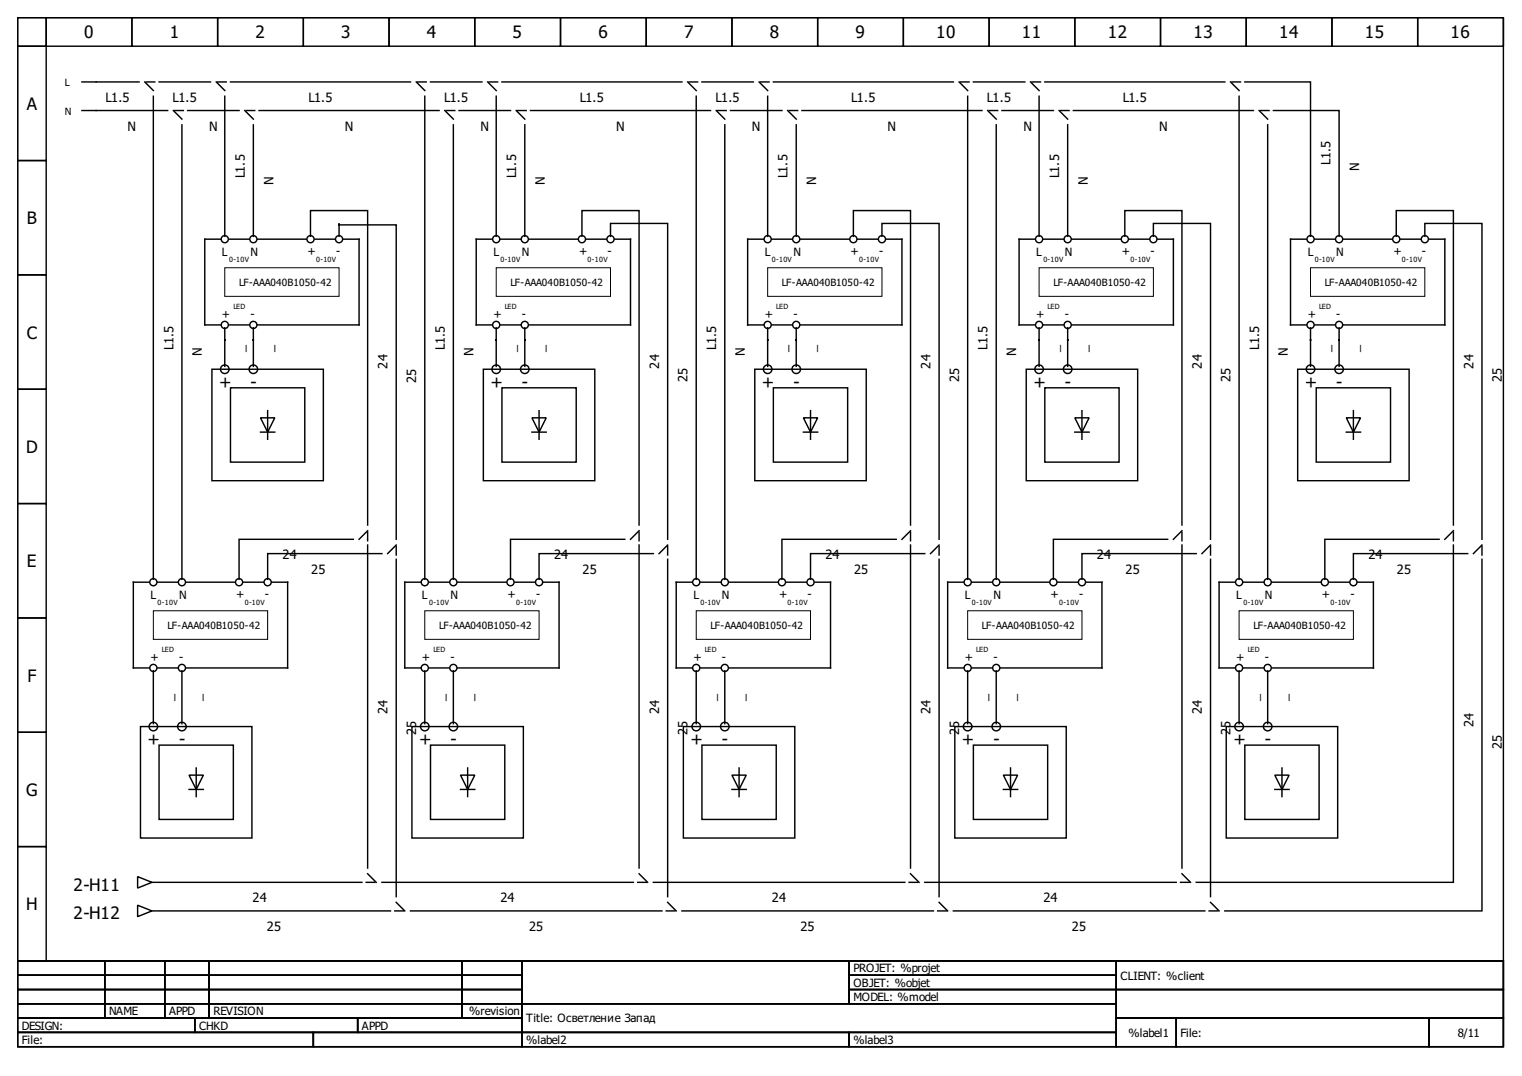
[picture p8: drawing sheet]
<svg xmlns="http://www.w3.org/2000/svg" width="297mm" height="210mm" viewBox="0 0 297 210" stroke-linecap="round" stroke-linejoin="round" font-family="sans-serif">
<g fill="none" stroke="#000" stroke-width=".28">
<path d="M3.4 3.4h290v184.1h-290zM3.4 3.4h5.6v5.6h-5.6zM3.4 9h5.6v22.3h-5.6zM9 3.4h16.7v5.6h-16.7zM16 16h11.1M25.7 3.4h16.8v5.6h-16.8zM28.3 16l1.6 1.7M28.5 16h1.7M29.9 18.8v94.2M31 16h10.1M42.2 16l1.7 1.7M42.5 3.4h16.7v5.6h-16.7z"/>
<path d="M42.5 16h1.6M43.9 18.8v27.3M45 16h35.1M59.2 3.4h16.7v5.6h-16.7zM75.9 3.4h16.8v5.6h-16.8zM81.2 16l1.7 1.7M81.5 16h1.7M82.9 18.8v94.2M84 16h10.1M92.7 3.4h16.7v5.6h-16.7zM95.2 16l1.6 1.7M95.4 16h1.7"/>
<path d="M96.8 18.8v27.3M98 16h35.1M109.4 3.4h16.7v5.6h-16.7zM126.1 3.4h16.7v5.6h-16.7zM134.2 16l1.7 1.7M134.5 16h1.7M135.9 18.8v94.2M137 16h10M142.8 3.4h16.8v5.6h-16.8zM148.1 16l1.7 1.7M148.4 16h1.7M149.8 18.8v27.3"/>
<path d="M150.9 16h35.2M159.6 3.4h16.7v5.6h-16.7zM176.3 3.4h16.7v5.6h-16.7zM187.2 16l1.7 1.7M187.5 16h1.6M188.9 18.8v94.2M190 16h10M193 3.4h16.8v5.6h-16.8zM201.1 16l1.7 1.7M201.4 16h1.7M202.8 18.8v27.3M203.9 16h35.1"/>
<path d="M209.8 3.4h16.7v5.6h-16.7zM226.5 3.4h16.7v5.6h-16.7zM240.2 16l1.6 1.7M240.4 16h1.7M241.8 18.8v94.2M242.9 16h12.9v30.1M243.2 3.4h16.8v5.6h-16.8zM260 3.4h16.7v5.6h-16.7zM276.7 3.4h16.7v5.6h-16.7zM3.4 31.3h5.6v22.3h-5.6zM16 21.6h16.7M33.8 21.6l1.7 1.6"/>
<path d="M34.1 21.6h1.7M35.5 24.4v88.6M36.6 21.6h10.1M47.8 21.6l1.6 1.6M48.1 21.6h1.6M49.4 24.4v21.7M50.6 21.6h35.1M86.8 21.6l1.7 1.6M87.1 21.6h1.7M88.5 24.4v88.6M89.6 21.6h10M100.7 21.6l1.7 1.6"/>
<path d="M101 21.6h1.7M102.4 24.4v21.7M103.5 21.6h35.2M139.8 21.6l1.7 1.6M140.1 21.6h1.6M141.5 24.4v88.6M142.6 21.6h10M153.7 21.6l1.7 1.6M154 21.6h1.7M155.4 24.4v21.7M156.5 21.6h35.1M192.8 21.6l1.6 1.6"/>
<path d="M193 21.6h1.7M194.4 24.4v88.6M195.5 21.6h10.1M206.7 21.6l1.7 1.6M207 21.6h1.6M208.4 24.4v21.7M209.5 21.6h35.1M245.7 21.6l1.7 1.6M246 21.6h1.7M247.4 24.4v88.6M248.5 21.6h12.8v24.5M3.4 53.6h5.6v22.3h-5.6z"/>
<path d="M43 46.7h-3v16.7h3M44.7 46.7h3.9M50.3 46.7h9.5M60.6 46.1v-5h11.1v61.3M61.4 46.7h3.9M66.2 46.1v-2.5v.3h11.1v61.3M67 46.7h3.1v16.7h-19.8M96 46.7h-3.1v16.7h3.1M97.7 46.7h3.9M103.3 46.7h9.4M113.6 46.1v-5h11.1v61.3M114.4 46.7h3.9"/>
<path d="M119.1 46.1v-2.5h11.2v61.6M120 46.7h3.1v16.7h-19.8M149 46.7h-3.1v16.7h3.1M150.7 46.7h3.9M156.2 46.7h9.5M166.5 46.1v-5h11.2v61.3M167.4 46.7h3.9M172.1 46.1v-2.5h11.2v61.6M173 46.7h3v16.7h-19.8M202 46.7h-3.1v16.7h3.1M203.6 46.7h3.9M209.2 46.7h9.5"/>
<path d="M219.5 46.1v-5h11.2v61.3M220.4 46.7h3.9M225.1 46.1v-2.5h11.2v61.6M225.9 46.7h3.1v16.7h-19.8M254.9 46.7h-3v16.7h3M256.6 46.7h3.9M262.2 46.7h9.5M272.5 46.1v-5h11.2v61.3M273.3 46.7h3.9M278.1 46.1v-2.5h11.1v61.6M278.9 46.7h3.1v16.7h-19.8M3.4 75.9h5.6v22.3h-5.6z"/>
<path d="M41.4 72h21.7v21.8h-21.7zM43.9 63.9v7.6M44.7 63.4h3.9M45 75.7h14.5v14.5h-14.5zM49.4 63.9v7.6M94.3 72h21.8v21.8h-21.8zM96.8 63.9v7.6M97.7 63.4h3.9M98 75.7h14.5v14.5h-14.5zM102.4 63.9v7.6M147.3 72h21.8v21.8h-21.8zM149.8 63.9v7.6"/>
<path d="M150.7 63.4h3.9M150.9 75.7h14.5v14.5h-14.5zM155.4 63.9v7.6M200.3 72h21.7v21.8h-21.7zM202.8 63.9v7.6M203.6 63.4h3.9M203.9 75.7h14.5v14.5h-14.5zM208.4 63.9v7.6M253.3 72h21.7v21.8h-21.7zM255.8 63.9v7.6M256.6 63.4h3.9M256.9 75.7h14.5v14.5h-14.5z"/>
<path d="M261.3 63.9v7.6M3.4 98.2h5.6v22.3h-5.6zM50.8 81.5h2.8l-1.4 2.8zM50.8 84.3h2.8M52.2 80.1v5.6M103.8 81.5h2.8l-1.4 2.8zM103.8 84.3h2.8M105.2 80.1v5.6M156.8 81.5h2.8l-1.4 2.8zM156.8 84.3h2.8M158.2 80.1v5.6M209.8 81.5h2.8l-1.4 2.8z"/>
<path d="M209.8 84.3h2.8M211.2 80.1v5.6M262.7 81.5h2.8l-1.4 2.8zM262.7 84.3h2.8M264.1 80.1v5.6M29.1 113.6h-3.1v16.7h3.1M30.8 113.6h3.9M36.3 113.6h9.5M47.5 113.6h3.9M53.1 113.6h3v16.7h-19.8M69 105.2h-22.3v7.8M71.7 106.3v63"/>
<path d="M71.7 103.5l-1.6 1.7M71.7 103.8v1.7M74.5 108h-22.3v5M77.3 109.1v65.8M77.3 106.3l-1.6 1.7M77.3 106.6v1.7M82.1 113.6h-3.1v16.7h3.1M83.7 113.6h3.9M89.3 113.6h9.5M100.5 113.6h3.9M106 113.6h3.1v16.7h-19.8M121.9 105.2h-22.3v7.8"/>
<path d="M124.7 103.5l-1.6 1.7M124.7 103.8v1.7M124.7 106.3v63M127.5 108h-22.3v5M130.3 109.1v65.8M130.3 106.3l-1.7 1.7M130.3 106.6v1.7M135 113.6h-3v16.7h3M136.7 113.6h3.9M142.3 113.6h9.5M153.4 113.6h3.9M159 113.6h3.1v16.7h-19.8"/>
<path d="M174.9 105.2h-22.3v7.8M177.7 103.5l-1.7 1.7M177.7 103.8v1.7M177.7 106.3v63M180.5 108h-22.3v5M183.3 109.1v65.8M183.3 106.3l-1.7 1.7M183.3 106.6v1.7M188 113.6h-3.1v16.7h3.1M189.7 113.6h3.9M195.3 113.6h9.4M206.4 113.6h3.9"/>
<path d="M212 113.6h3.1v16.7h-19.8M227.9 105.2h-22.3v7.8M230.7 103.5l-1.7 1.7M230.7 103.8v1.7M230.7 106.3v63M233.5 108h-22.3v5M236.3 106.3l-1.7 1.7M236.3 106.6v1.7M236.3 109.1v65.8M241 113.6h-3.1v16.7h3.1M242.7 113.6h3.9M248.2 113.6h9.5"/>
<path d="M259.4 113.6h3.9M265 113.6h3v16.7h-19.8M280.9 105.2h-22.3v7.8M283.7 103.5l-1.7 1.7M283.7 103.8v1.7M283.7 106.3v65.8h-50.2M286.4 108h-22.3v5M289.2 109.1v68.6h-50.2M289.2 106.3l-1.6 1.7M289.2 106.6v1.7M3.4 120.5h5.6v22.3h-5.6zM29.9 130.9v10.3"/>
<path d="M30.8 130.3h3.9M35.5 130.9v10.3M82.9 130.9v10.3M83.7 130.3h3.9M88.5 130.9v10.3M135.9 130.9v10.3M136.7 130.3h3.9M141.5 130.9v10.3M188.9 130.9v10.3M189.7 130.3h3.9M194.4 130.9v10.3M241.8 130.9v10.3"/>
<path d="M242.7 130.3h3.9M247.4 130.9v10.3M3.4 142.8h5.6v22.4h-5.6zM27.4 141.7h21.8v21.8h-21.8zM31 145.4h14.5v14.5h-14.5zM36.9 151.2h2.8l-1.4 2.8zM36.9 154h2.8M38.3 149.8v5.6M80.4 141.7h21.7v21.8h-21.7zM84 145.4h14.5v14.5h-14.5zM89.9 151.2h2.8l-1.4 2.8zM89.9 154h2.8"/>
<path d="M91.3 149.8v5.6M133.4 141.7h21.7v21.8h-21.7zM137 145.4h14.5v14.5h-14.5zM142.8 151.2h2.8l-1.4 2.8zM142.8 154h2.8M144.2 149.8v5.6M186.3 141.7h21.8v21.8h-21.8zM190 145.4h14.5v14.5h-14.5zM195.8 151.2h2.8l-1.4 2.8zM195.8 154h2.8M197.2 149.8v5.6M239.3 141.7h21.8v21.8h-21.8z"/>
<path d="M242.9 145.4h14.5v14.5h-14.5zM248.8 151.2h2.8l-1.4 2.8zM248.8 154h2.8M250.2 149.8v5.6M3.4 165.2h5.6v22.3h-5.6zM26.9 176.6l2.7 1.1-2.7 1.1zM26.9 171l2.7 1.1-2.7 1.1zM29.6 172.1h.9M29.6 177.7h.9M30.8 177.7h45.4M30.8 172.1h39.8M71.5 172.1h1.6"/>
<path d="M71.7 170.5l1.7 1.6M74.5 172.1h49.1M77 177.7h1.7M77.3 176l1.7 1.7M80.1 177.7h49.1M124.4 172.1h1.7M124.7 170.5l1.7 1.6M127.5 172.1h49.1M130 177.7h1.7M130.3 176l1.7 1.7M133.1 177.7h49.1M177.4 172.1h1.7"/>
<path d="M177.7 170.5l1.7 1.6M180.5 172.1h49.1M183 177.7h1.7M183.3 176l1.6 1.7M186.1 177.7h49M230.4 172.1h1.7M230.7 170.5l1.6 1.6M236 177.7h1.6M236.3 176l1.6 1.7M3.4 187.5h290v16.7h-290zM3.4 187.5h17v2.7h-17zM3.4 190.2h17v2.8h-17z"/>
<path d="M3.4 193h17v2.8h-17zM3.4 195.8h17v2.8h-17zM3.4 198.6h34.6v2.8h-34.6zM20.4 187.5h11.8v2.7h-11.8zM20.4 190.2h11.8v2.8h-11.8zM20.4 193h11.8v2.8h-11.8zM20.4 195.8h11.8v2.8h-11.8zM32.2 187.5h8.6v2.7h-8.6zM32.2 190.2h8.6v2.8h-8.6zM32.2 193h8.6v2.8h-8.6zM32.2 195.8h8.6v2.8h-8.6zM38 198.6h31.8v2.8h-31.8z"/>
<path d="M40.8 187.5h49.4v2.7h-49.4zM40.8 190.2h49.4v2.8h-49.4zM40.8 193h49.4v2.8h-49.4zM40.8 195.8h49.4v2.8h-49.4zM69.8 198.6h32.1v2.8h-32.1zM90.2 187.5h11.7v2.7h-11.7zM90.2 190.2h11.7v2.8h-11.7zM90.2 193h11.7v2.8h-11.7zM90.2 195.8h11.7v2.8h-11.7zM101.9 187.5h63.8v8.3h-63.8zM101.9 195.8h115.9v5.6h-115.9zM165.7 187.5h52.1v2.7h-52.1z"/>
<path d="M165.7 190.2h52.1v2.8h-52.1zM165.7 193h52.1v2.8h-52.1zM217.8 187.5h75.6v5.5h-75.6zM217.8 193h75.6v5.6h-75.6zM217.8 198.6h11.8v5.6h-11.8zM229.6 198.6h49.3v5.6h-49.3zM278.9 198.6h14.5v5.6h-14.5zM3.4 201.4h57.8v2.8h-57.8zM61.2 201.4h40.7v2.8h-40.7zM101.9 201.4h63.8v2.8h-63.8zM165.7 201.4h52.1v2.8h-52.1z"/>
<circle cx="43.9" cy="46.7" r=".7"/>
<circle cx="49.4" cy="46.7" r=".7"/>
<circle cx="60.6" cy="46.7" r=".7"/>
<circle cx="66.2" cy="46.7" r=".7"/>
<circle cx="96.8" cy="46.7" r=".7"/>
<circle cx="102.4" cy="46.7" r=".7"/>
<circle cx="113.6" cy="46.7" r=".7"/>
<circle cx="119.1" cy="46.7" r=".7"/>
<circle cx="149.8" cy="46.7" r=".7"/>
<circle cx="155.4" cy="46.7" r=".7"/>
<circle cx="166.5" cy="46.7" r=".7"/>
<circle cx="172.1" cy="46.7" r=".7"/>
<circle cx="202.8" cy="46.7" r=".7"/>
<circle cx="208.4" cy="46.7" r=".7"/>
<circle cx="219.5" cy="46.7" r=".7"/>
<circle cx="225.1" cy="46.7" r=".7"/>
<circle cx="255.8" cy="46.7" r=".7"/>
<circle cx="261.3" cy="46.7" r=".7"/>
<circle cx="272.5" cy="46.7" r=".7"/>
<circle cx="278.1" cy="46.7" r=".7"/>
<circle cx="43.9" cy="72" r=".84"/>
<circle cx="43.9" cy="63.4" r=".7"/>
<circle cx="49.4" cy="72" r=".84"/>
<circle cx="49.4" cy="63.4" r=".7"/>
<circle cx="96.8" cy="72" r=".84"/>
<circle cx="96.8" cy="63.4" r=".7"/>
<circle cx="102.4" cy="72" r=".84"/>
<circle cx="102.4" cy="63.4" r=".7"/>
<circle cx="149.8" cy="72" r=".84"/>
<circle cx="149.8" cy="63.4" r=".7"/>
<circle cx="155.4" cy="72" r=".84"/>
<circle cx="155.4" cy="63.4" r=".7"/>
<circle cx="202.8" cy="72" r=".84"/>
<circle cx="202.8" cy="63.4" r=".7"/>
<circle cx="208.4" cy="72" r=".84"/>
<circle cx="208.4" cy="63.4" r=".7"/>
<circle cx="255.8" cy="72" r=".84"/>
<circle cx="255.8" cy="63.4" r=".7"/>
<circle cx="261.3" cy="72" r=".84"/>
<circle cx="261.3" cy="63.4" r=".7"/>
<circle cx="29.9" cy="113.6" r=".7"/>
<circle cx="35.5" cy="113.6" r=".7"/>
<circle cx="46.7" cy="113.6" r=".7"/>
<circle cx="52.2" cy="113.6" r=".7"/>
<circle cx="82.9" cy="113.6" r=".7"/>
<circle cx="88.5" cy="113.6" r=".7"/>
<circle cx="99.6" cy="113.6" r=".7"/>
<circle cx="105.2" cy="113.6" r=".7"/>
<circle cx="135.9" cy="113.6" r=".7"/>
<circle cx="141.5" cy="113.6" r=".7"/>
<circle cx="152.6" cy="113.6" r=".7"/>
<circle cx="158.2" cy="113.6" r=".7"/>
<circle cx="188.9" cy="113.6" r=".7"/>
<circle cx="194.4" cy="113.6" r=".7"/>
<circle cx="205.6" cy="113.6" r=".7"/>
<circle cx="211.2" cy="113.6" r=".7"/>
<circle cx="241.8" cy="113.6" r=".7"/>
<circle cx="247.4" cy="113.6" r=".7"/>
<circle cx="258.6" cy="113.6" r=".7"/>
<circle cx="264.1" cy="113.6" r=".7"/>
<circle cx="29.9" cy="130.3" r=".7"/>
<circle cx="35.5" cy="130.3" r=".7"/>
<circle cx="82.9" cy="130.3" r=".7"/>
<circle cx="88.5" cy="130.3" r=".7"/>
<circle cx="135.9" cy="130.3" r=".7"/>
<circle cx="141.5" cy="130.3" r=".7"/>
<circle cx="188.9" cy="130.3" r=".7"/>
<circle cx="194.4" cy="130.3" r=".7"/>
<circle cx="241.8" cy="130.3" r=".7"/>
<circle cx="247.4" cy="130.3" r=".7"/>
<circle cx="29.9" cy="141.7" r=".84"/>
<circle cx="35.5" cy="141.7" r=".84"/>
<circle cx="82.9" cy="141.7" r=".84"/>
<circle cx="88.5" cy="141.7" r=".84"/>
<circle cx="135.9" cy="141.7" r=".84"/>
<circle cx="141.5" cy="141.7" r=".84"/>
<circle cx="188.9" cy="141.7" r=".84"/>
<circle cx="194.4" cy="141.7" r=".84"/>
<circle cx="241.8" cy="141.7" r=".84"/>
<circle cx="247.4" cy="141.7" r=".84"/>
</g>
<path d="M43.9 52.2h22.3v5.6h-22.3zM96.8 52.2h22.3v5.6h-22.3zM149.8 52.2h22.3v5.6h-22.3zM202.8 52.2h22.3v5.6h-22.3zM255.8 52.2h22.3v5.6h-22.3zM29.9 119.1h22.3v5.6h-22.3zM82.9 119.1h22.3v5.6h-22.3zM135.9 119.1h22.3v5.6h-22.3zM188.9 119.1h22.3v5.6h-22.3zM241.8 119.1h22.3v5.6h-22.3z" fill="none" stroke="#000" stroke-width=".2"/>
<g font-size="3.3">
<text x="16.4" y="7.5">0</text>
<text x="33.1" y="7.5">1</text>
<text x="49.9" y="7.5">2</text>
<text x="66.6" y="7.5">3</text>
<text x="83.3" y="7.5">4</text>
<text x="100" y="7.5">5</text>
<text x="116.8" y="7.5">6</text>
<text x="133.5" y="7.5">7</text>
<text x="150.2" y="7.5">8</text>
<text x="167" y="7.5">9</text>
<text x="182.7" y="7.5">10</text>
<text x="199.4" y="7.5">11</text>
<text x="216.2" y="7.5">12</text>
<text x="232.9" y="7.5">13</text>
<text x="249.6" y="7.5">14</text>
<text x="266.4" y="7.5">15</text>
<text x="283.1" y="7.5">16</text>
<text x="5.3" y="21.4">A</text>
<text x="5.3" y="43.7">B</text>
<text x="5.3" y="66">C</text>
<text x="42.8" y="75.7">+</text>
<text x="48.9" y="75.7">-</text>
<text x="95.7" y="75.7">+</text>
<text x="101.9" y="75.7">-</text>
<text x="148.7" y="75.7">+</text>
<text x="154.8" y="75.7">-</text>
<text x="201.7" y="75.7">+</text>
<text x="207.8" y="75.7">-</text>
<text x="254.7" y="75.7">+</text>
<text x="260.8" y="75.7">-</text>
<text x="5.1" y="88.3">D</text>
<text x="5.3" y="110.6">E</text>
<text x="5.4" y="132.9">F</text>
<text x="28.8" y="145.4">+</text>
<text x="34.9" y="145.4">-</text>
<text x="81.8" y="145.4">+</text>
<text x="87.9" y="145.4">-</text>
<text x="134.8" y="145.4">+</text>
<text x="140.9" y="145.4">-</text>
<text x="187.7" y="145.4">+</text>
<text x="193.9" y="145.4">-</text>
<text x="240.7" y="145.4">+</text>
<text x="246.8" y="145.4">-</text>
<text x="5.1" y="155.3">G</text>
<text x="14.3" y="173.8">2-H11</text>
<text x="5.1" y="177.6">H</text>
<text x="14.3" y="179.4">2-H12</text>
</g>
<g font-size="2.5">
<text x="20.6" y="19.9">L1.5</text>
<text x="33.7" y="19.9">L1.5</text>
<text x="60.2" y="19.9">L1.5</text>
<text x="86.7" y="19.9">L1.5</text>
<text x="113.2" y="19.9">L1.5</text>
<text x="139.6" y="19.9">L1.5</text>
<text x="166.1" y="19.9">L1.5</text>
<text x="192.6" y="19.9">L1.5</text>
<text x="219.1" y="19.9">L1.5</text>
<text x="24.9" y="25.5">N</text>
<text x="40.8" y="25.5">N</text>
<text x="67.3" y="25.5">N</text>
<text x="93.8" y="25.5">N</text>
<text x="120.3" y="25.5">N</text>
<text x="146.8" y="25.5">N</text>
<text x="173.2" y="25.5">N</text>
<text x="199.7" y="25.5">N</text>
<text x="226.2" y="25.5">N</text>
<text x="47.8" y="34.8" transform="rotate(-90 47.8 34.8)">L1.5</text>
<text x="100.7" y="34.8" transform="rotate(-90 100.7 34.8)">L1.5</text>
<text x="153.7" y="34.8" transform="rotate(-90 153.7 34.8)">L1.5</text>
<text x="206.7" y="34.8" transform="rotate(-90 206.7 34.8)">L1.5</text>
<text x="259.7" y="32.2" transform="rotate(-90 259.7 32.2)">L1.5</text>
<text x="265.2" y="33.4" transform="rotate(-90 265.2 33.4)">N</text>
<text x="53.3" y="36.1" transform="rotate(-90 53.3 36.1)">N</text>
<text x="106.3" y="36.1" transform="rotate(-90 106.3 36.1)">N</text>
<text x="159.3" y="36.1" transform="rotate(-90 159.3 36.1)">N</text>
<text x="212.3" y="36.1" transform="rotate(-90 212.3 36.1)">N</text>
<text x="33.8" y="68.3" transform="rotate(-90 33.8 68.3)">L1.5</text>
<text x="39.4" y="69.5" transform="rotate(-90 39.4 69.5)">N</text>
<text x="47.8" y="68.7" transform="rotate(-90 47.8 68.7)">_</text>
<text x="53.3" y="68.7" transform="rotate(-90 53.3 68.7)">_</text>
<text x="75.7" y="71.9" transform="rotate(-90 75.7 71.9)">24</text>
<text x="86.8" y="68.3" transform="rotate(-90 86.8 68.3)">L1.5</text>
<text x="92.4" y="69.5" transform="rotate(-90 92.4 69.5)">N</text>
<text x="100.7" y="68.7" transform="rotate(-90 100.7 68.7)">_</text>
<text x="106.3" y="68.7" transform="rotate(-90 106.3 68.7)">_</text>
<text x="128.6" y="71.9" transform="rotate(-90 128.6 71.9)">24</text>
<text x="139.8" y="68.3" transform="rotate(-90 139.8 68.3)">L1.5</text>
<text x="145.4" y="69.5" transform="rotate(-90 145.4 69.5)">N</text>
<text x="153.7" y="68.7" transform="rotate(-90 153.7 68.7)">_</text>
<text x="159.3" y="68.7" transform="rotate(-90 159.3 68.7)">_</text>
<text x="181.6" y="71.9" transform="rotate(-90 181.6 71.9)">24</text>
<text x="192.8" y="68.3" transform="rotate(-90 192.8 68.3)">L1.5</text>
<text x="198.3" y="69.5" transform="rotate(-90 198.3 69.5)">N</text>
<text x="206.7" y="68.7" transform="rotate(-90 206.7 68.7)">_</text>
<text x="212.3" y="68.7" transform="rotate(-90 212.3 68.7)">_</text>
<text x="234.6" y="71.9" transform="rotate(-90 234.6 71.9)">24</text>
<text x="245.7" y="68.3" transform="rotate(-90 245.7 68.3)">L1.5</text>
<text x="251.3" y="69.5" transform="rotate(-90 251.3 69.5)">N</text>
<text x="259.7" y="68.7" transform="rotate(-90 259.7 68.7)">_</text>
<text x="265.2" y="68.7" transform="rotate(-90 265.2 68.7)">_</text>
<text x="287.6" y="71.9" transform="rotate(-90 287.6 71.9)">24</text>
<text x="81.2" y="74.7" transform="rotate(-90 81.2 74.7)">25</text>
<text x="134.2" y="74.5" transform="rotate(-90 134.2 74.5)">25</text>
<text x="187.2" y="74.5" transform="rotate(-90 187.2 74.5)">25</text>
<text x="240.2" y="74.5" transform="rotate(-90 240.2 74.5)">25</text>
<text x="293.1" y="74.5" transform="rotate(-90 293.1 74.5)">25</text>
<text x="55.2" y="109.1">24</text>
<text x="60.7" y="111.9">25</text>
<text x="108.1" y="109.1">24</text>
<text x="113.7" y="111.9">25</text>
<text x="161.1" y="109.1">24</text>
<text x="166.7" y="111.9">25</text>
<text x="214.1" y="109.1">24</text>
<text x="219.7" y="111.9">25</text>
<text x="267.1" y="109.1">24</text>
<text x="272.6" y="111.9">25</text>
<text x="33.8" y="136.7" transform="rotate(-90 33.8 136.7)">_</text>
<text x="39.4" y="136.7" transform="rotate(-90 39.4 136.7)">_</text>
<text x="86.8" y="136.7" transform="rotate(-90 86.8 136.7)">_</text>
<text x="92.4" y="136.7" transform="rotate(-90 92.4 136.7)">_</text>
<text x="139.8" y="136.7" transform="rotate(-90 139.8 136.7)">_</text>
<text x="145.4" y="136.7" transform="rotate(-90 145.4 136.7)">_</text>
<text x="192.8" y="136.7" transform="rotate(-90 192.8 136.7)">_</text>
<text x="198.3" y="136.7" transform="rotate(-90 198.3 136.7)">_</text>
<text x="245.7" y="136.7" transform="rotate(-90 245.7 136.7)">_</text>
<text x="251.3" y="136.7" transform="rotate(-90 251.3 136.7)">_</text>
<text x="75.7" y="139.2" transform="rotate(-90 75.7 139.2)">24</text>
<text x="81.2" y="143.4" transform="rotate(-90 81.2 143.4)">25</text>
<text x="128.6" y="139.2" transform="rotate(-90 128.6 139.2)">24</text>
<text x="134.2" y="143.4" transform="rotate(-90 134.2 143.4)">25</text>
<text x="181.6" y="139.2" transform="rotate(-90 181.6 139.2)">24</text>
<text x="187.2" y="143.4" transform="rotate(-90 187.2 143.4)">25</text>
<text x="234.6" y="139.2" transform="rotate(-90 234.6 139.2)">24</text>
<text x="240.2" y="143.4" transform="rotate(-90 240.2 143.4)">25</text>
<text x="287.6" y="141.9" transform="rotate(-90 287.6 141.9)">24</text>
<text x="293.1" y="146.1" transform="rotate(-90 293.1 146.1)">25</text>
<text x="49.3" y="176">24</text>
<text x="97.7" y="176">24</text>
<text x="150.7" y="176">24</text>
<text x="203.6" y="176">24</text>
<text x="52.1" y="181.6">25</text>
<text x="103.3" y="181.6">25</text>
<text x="156.2" y="181.6">25</text>
<text x="209.2" y="181.6">25</text>
</g>
<g font-size="2.2">
<text x="43.3" y="50">L</text>
<text x="48.9" y="50">N</text>
<text x="60" y="49.7">+</text>
<text x="65.6" y="49.7">-</text>
<text x="96.3" y="50">L</text>
<text x="101.9" y="50">N</text>
<text x="113" y="49.7">+</text>
<text x="118.6" y="49.7">-</text>
<text x="149.3" y="50">L</text>
<text x="154.8" y="50">N</text>
<text x="166" y="49.7">+</text>
<text x="171.6" y="49.7">-</text>
<text x="202.2" y="50">L</text>
<text x="207.8" y="50">N</text>
<text x="219" y="49.7">+</text>
<text x="224.5" y="49.7">-</text>
<text x="255.2" y="50">L</text>
<text x="260.8" y="50">N</text>
<text x="271.9" y="49.7">+</text>
<text x="277.5" y="49.7">-</text>
<text x="43.3" y="62">+</text>
<text x="48.9" y="62">-</text>
<text x="96.3" y="62">+</text>
<text x="101.9" y="62">-</text>
<text x="149.3" y="62">+</text>
<text x="154.8" y="62">-</text>
<text x="202.2" y="62">+</text>
<text x="207.8" y="62">-</text>
<text x="255.2" y="62">+</text>
<text x="260.8" y="62">-</text>
<text x="29.4" y="116.9">L</text>
<text x="34.9" y="116.9">N</text>
<text x="46.1" y="116.6">+</text>
<text x="51.7" y="116.6">-</text>
<text x="82.3" y="116.9">L</text>
<text x="87.9" y="116.9">N</text>
<text x="99.1" y="116.6">+</text>
<text x="104.6" y="116.6">-</text>
<text x="135.3" y="116.9">L</text>
<text x="140.9" y="116.9">N</text>
<text x="152" y="116.6">+</text>
<text x="157.6" y="116.6">-</text>
<text x="188.3" y="116.9">L</text>
<text x="193.9" y="116.9">N</text>
<text x="205" y="116.6">+</text>
<text x="210.6" y="116.6">-</text>
<text x="241.3" y="116.9">L</text>
<text x="246.8" y="116.9">N</text>
<text x="258" y="116.6">+</text>
<text x="263.6" y="116.6">-</text>
<text x="29.4" y="128.9">+</text>
<text x="34.9" y="128.9">-</text>
<text x="82.3" y="128.9">+</text>
<text x="87.9" y="128.9">-</text>
<text x="135.3" y="128.9">+</text>
<text x="140.9" y="128.9">-</text>
<text x="188.3" y="128.9">+</text>
<text x="193.9" y="128.9">-</text>
<text x="241.3" y="128.9">+</text>
<text x="246.8" y="128.9">-</text>
<text x="166.5" y="189.7">PROJET: %projet</text>
<text x="218.7" y="191.1">CLIENT: %client</text>
<text x="166.5" y="192.5">OBJET: %objet</text>
<text x="166.5" y="195.3">MODEL: %model</text>
<text x="4.3" y="200.8">DESIGN:</text>
<text x="4.3" y="203.6">File:</text>
<text x="21.3" y="198.1">NAME</text>
<text x="33" y="198.1">APPD</text>
<text x="38.8" y="200.8">CHKD</text>
<text x="41.6" y="198.1">REVISION</text>
<text x="70.6" y="200.8">APPD</text>
<text x="91.5" y="198.1">%revision</text>
<text x="102.7" y="199.4">Title: Осветление Запад</text>
<text x="102.7" y="203.6">%label2</text>
<text x="166.5" y="203.6">%label3</text>
<text x="220.2" y="202.2">%label1</text>
<text x="230.4" y="202.2">File:</text>
<text x="284.5" y="202.2">8/11</text>
</g>
<g font-size="2">
<text x="12.6" y="16.8">L</text>
<text x="12.6" y="22.4">N</text>
<text x="46.7" y="55.9">LF-AAA040B1050-42</text>
<text x="99.6" y="55.9">LF-AAA040B1050-42</text>
<text x="152.6" y="55.9">LF-AAA040B1050-42</text>
<text x="205.6" y="55.9">LF-AAA040B1050-42</text>
<text x="258.6" y="55.9">LF-AAA040B1050-42</text>
<text x="32.7" y="122.8">LF-AAA040B1050-42</text>
<text x="85.7" y="122.8">LF-AAA040B1050-42</text>
<text x="138.7" y="122.8">LF-AAA040B1050-42</text>
<text x="191.6" y="122.8">LF-AAA040B1050-42</text>
<text x="244.6" y="122.8">LF-AAA040B1050-42</text>
</g>
<g font-size="1.4">
<text x="44.7" y="51.1">0-10V</text>
<text x="61.7" y="51.1">0-10V</text>
<text x="97.7" y="51.1">0-10V</text>
<text x="114.7" y="51.1">0-10V</text>
<text x="150.7" y="51.1">0-10V</text>
<text x="167.7" y="51.1">0-10V</text>
<text x="203.6" y="51.1">0-10V</text>
<text x="220.6" y="51.1">0-10V</text>
<text x="256.6" y="51.1">0-10V</text>
<text x="273.6" y="51.1">0-10V</text>
<text x="45.5" y="60.3">LED</text>
<text x="98.5" y="60.3">LED</text>
<text x="151.5" y="60.3">LED</text>
<text x="204.5" y="60.3">LED</text>
<text x="257.4" y="60.3">LED</text>
<text x="30.8" y="118">0-10V</text>
<text x="47.8" y="118">0-10V</text>
<text x="83.7" y="118">0-10V</text>
<text x="100.7" y="118">0-10V</text>
<text x="136.7" y="118">0-10V</text>
<text x="153.7" y="118">0-10V</text>
<text x="189.7" y="118">0-10V</text>
<text x="206.7" y="118">0-10V</text>
<text x="242.7" y="118">0-10V</text>
<text x="259.7" y="118">0-10V</text>
<text x="31.6" y="127.2">LED</text>
<text x="84.6" y="127.2">LED</text>
<text x="137.6" y="127.2">LED</text>
<text x="190.5" y="127.2">LED</text>
<text x="243.5" y="127.2">LED</text>
</g>
</svg>
